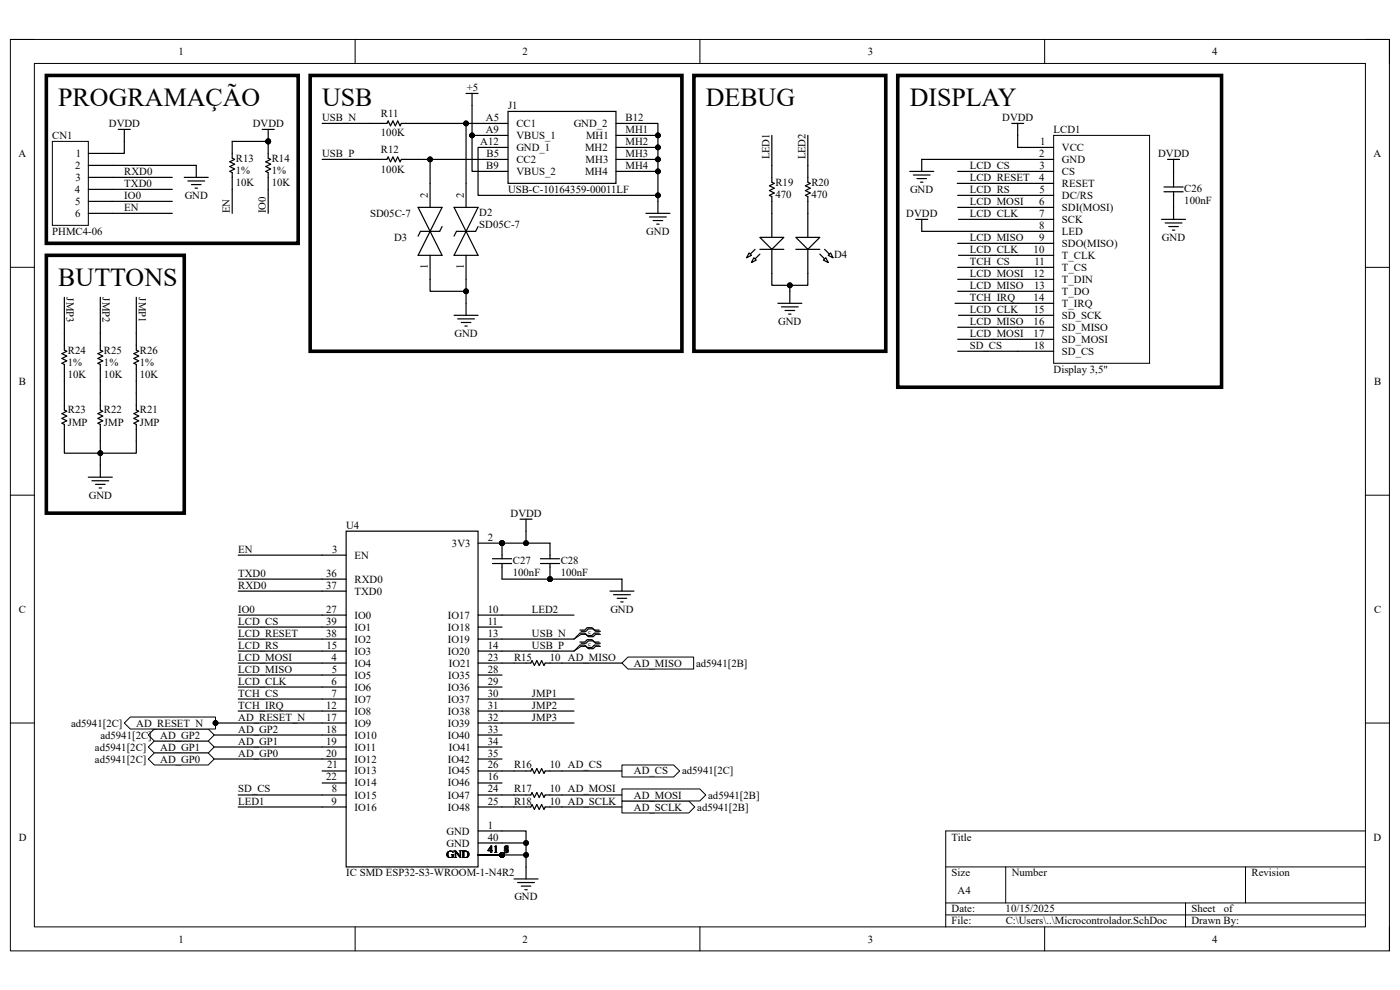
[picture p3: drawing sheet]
<svg xmlns="http://www.w3.org/2000/svg" width="297mm" height="210mm" viewBox="0 0 297 210" stroke-linecap="round" stroke-linejoin="round" font-family="sans-serif">
<path d="M2.2 8.4h292.6v193.3h-292.6z" fill="none" stroke="#000" stroke-width=".21"/>
<path d="M7.3 13.5h282.4v183.1h-282.4z" fill-rule="evenodd" fill="#fff"/>
<g fill="none" stroke="#000" stroke-width=".21">
<path d="M2.2 8.4h5.1M7.3 13.5h282.4v183.1h-282.4zM75.3 8.4v5.1M148.5 8.4v5.1M221.6 8.4v5.1M289.7 8.4h5.1v5.1M2.2 56.7h5.1M289.7 56.7h5.1M2.2 105h5.1M289.7 105.1h5.1M2.2 153.4h5.1M289.7 153.4h5.1"/>
<path d="M289.7 176.3h-89.1v20.3M75.3 196.6v5.1M148.5 196.6v5.1M200.6 183.9h89.1M200.6 191.5h89.1M200.6 194.1h89.1M213.4 183.9v7.6M221.6 196.6v5.1M251.5 191.5v5.1M264.2 183.9v7.6M294.8 196.6v5.1"/>
</g>
<path d="M39.1 37.6h5.1M39.9 38.4h3.5M40.6 39.2h2.1M41.4 39.9h.5M41.6 35.1v2.5" fill="none" stroke="#000" stroke-width=".25"/>
<path d="M11.1 30h7.6v17.8h-7.6z" fill-rule="evenodd" fill="#fff"/>
<g fill="none" stroke="#000" stroke-width=".21">
<path d="M11.1 30h7.6v17.8h-7.6z"/>
<circle cx="56.9" cy="30" r=".51"/>
<circle cx="106.5" cy="115.2" r=".51"/>
<circle cx="106.5" cy="181.4" r=".51"/>
</g>
<path d="M18.7 32.5h5.1M18.7 35.1h5.1M18.7 37.6h5.1M25.1 27.5h2.5M26.4 27.5v2.5M49.3 30v3.6l.5 .2-1 .5 1 .5-1 .5 1 .5-1 .6 .5 .2v3.6M56.9 30v3.6l.5 .2-1 .5 1 .5-1 .5 1 .5-1 .6 .5 .2v3.6M18.7 40.2h5.1M18.7 42.7h5.1M18.7 45.3h5.1" fill="none" stroke="#000" stroke-width=".25"/>
<g fill="#000">
<circle cx="56.9" cy="30" r=".51"/>
<circle cx="106.5" cy="115.2" r=".51"/>
<circle cx="106.5" cy="181.4" r=".51"/>
</g>
<path d="M73.4 112.7h28v71.2h-28z" fill-rule="evenodd" fill="#fff"/>
<g fill="none" stroke="#000" stroke-width=".25">
<path d="M55.6 27.5h2.6M56.9 27.5v2.5M68.3 117.8h5.1M73.4 112.7h28v71.2h-28zM101.4 115.2h5.1M68.3 122.9h5.1M68.3 125.4h5.1M68.3 130.5h5.1M68.3 133h5.1M68.3 135.6h5.1M68.3 138.1h5.1M101.4 130.5h5.1"/>
<path d="M101.4 133h5.1M101.4 135.6h5.1M101.4 138.1h5.1M68.3 140.7h5.1M68.3 143.2h5.1M68.3 145.7h5.1M68.3 148.3h5.1M68.3 150.8h5.1M68.3 153.4h5.1M68.3 155.9h5.1M68.3 158.5h5.1M101.4 140.7h5.1"/>
<path d="M101.4 143.2h5.1M101.4 145.7h5.1M101.4 148.3h5.1M101.4 150.8h5.1M101.4 153.4h5.1M101.4 155.9h5.1M101.4 158.5h5.1M68.3 161h5.1M68.3 163.6h5.1M68.3 166.1h5.1M68.3 168.6h5.1M68.3 171.2h5.1"/>
<path d="M101.4 161h5.1M101.4 163.6h5.1M101.4 166.1h5.1M101.4 168.6h5.1M101.4 171.2h5.1M101.4 176.3h5.1M101.4 178.8h5.1M101.4 181.4h5.1M109.1 186.5h5M109.8 187.2h3.6M110.6 188h2M111.3 188.7h.6"/>
<path d="M111.6 183.9v2.6"/>
</g>
<g fill="#000">
<circle cx="56.9" cy="30" r=".51"/>
<circle cx="106.5" cy="115.2" r=".51"/>
<circle cx="106.5" cy="181.4" r=".51"/>
</g>
<g fill="none" stroke="#000" stroke-width=".21">
<circle cx="56.9" cy="30" r=".51"/>
<circle cx="106.5" cy="115.2" r=".51"/>
<circle cx="106.5" cy="181.4" r=".51"/>
</g>
<path d="M223.5 28.7h20.4v48.4h-20.4z" fill-rule="evenodd" fill="#fff"/>
<g fill="none" stroke="#000" stroke-width=".21">
<path d="M223.5 28.7h20.4v48.4h-20.4zM123 134.3l-1.2 1.3 1.5-1M123 136.8l-1.2 1.3 1.5-1"/>
<circle cx="106.5" cy="115.2" r=".51"/>
<circle cx="116.7" cy="122.9" r=".51"/>
</g>
<g fill="none" stroke="#000" stroke-width=".25">
<path d="M98.9 19.8h2.5M100.1 19.8v2.6M78.5 26.2h3.6l.2-.5 .5 1 .6-1 .5 1 .5-1 .5 1 .2-.5h3.6M78.5 33.8h3.6l.2-.5 .5 1 .6-1 .5 1 .5-1 .5 1 .2-.5h1.1M86.2 33.8h2.5M91.2 38.9v5.1M98.9 38.9v5.1M193 36.4h5.1M193.8 37.1h3.5M194.5 37.9h2.1M195.3 38.7h.5M195.5 33.8v2.6"/>
<path d="M214.6 26.2h2.6M215.9 31.3h7.6M215.9 33.8h7.6M215.9 36.4h7.6M215.9 38.9h7.6M215.9 26.2v2.5M246.9 39.7h4.1M247.7 33.8h2.5M249 33.8v5.9M88.7 44h5.1l-5.1 10.2h5.1zM91.2 54.2v5.1M93.8 48.1l-.5 1h-4.1l-.5 1"/>
<path d="M96.3 44h5.1l-5.1 10.2h5.1zM98.9 54.2v5.1M101.4 48.1l-.5 1h-4.1l-.5 1M137 45.3h5.1M137.8 46h3.6M138.6 46.8h2M139.3 47.6h.5M139.6 42.7v2.6M194.3 46.5h2.5M195.5 46.5v2.6M215.9 41.4h7.6M215.9 44h7.6"/>
<path d="M215.9 46.5h7.6M215.9 49.1h7.6M215.9 51.6h7.6M215.9 54.2h7.6M215.9 56.7h7.6M215.9 59.3h7.6M246.4 46.5h5.1M246.9 40.7h4.1M247.2 47.3h3.6M248 48.1h2M248.7 48.8h.5M249 40.7v5.8"/>
<path d="M96.3 66.9h5.1M97.1 67.6h3.6M97.9 68.4h2M98.6 69.2h.5M98.9 64.3v2.6M215.9 61.8h7.6M215.9 64.3h7.6M215.9 66.9h7.6M215.9 69.4h7.6M215.9 72h7.6M215.9 74.5h7.6M104.5 119.5h4"/>
<path d="M104.5 118.5h4M106.5 115.2v3.3M106.5 119.5v3.4M110.3 110.1h2.6M111.6 110.1v2.6M114.6 119.5h4.1M114.6 118.5h4.1M116.7 115.2v3.3M116.7 119.5v3.4M123 133.7h1.1l.5-.5h1l.5 .5h1M123 134.3h1.1l.5 .5h1l.5-.5h1M123 136.2h1.1l.5-.5h1l.5 .5h1"/>
<path d="M123 136.8h1.1l.5 .6h1l.5-.6h1M123.3 133.9h1l.5-.5h1l.5 .5h1.1M123.3 134.6h1l.5 .5h1l.5-.5h1.1M123.3 136.5h1l.5-.5h1l.5 .5h1.1M123.3 137.1h1l.5 .5h1l.5-.5h1.1M129.4 125.4h5.1M130.2 126.2h3.5M130.9 126.9h2.1M131.7 127.7h.5M131.9 122.9v2.5"/>
</g>
<g fill="#000">
<circle cx="106.5" cy="115.2" r=".51"/>
<circle cx="116.7" cy="122.9" r=".51"/>
</g>
<path d="M9.8 16h53.5v35.6h-53.5zM65.8 16h78.9v58.5h-78.9zM190.5 16h68.7v66.1h-68.7z" fill="none" stroke="#000" stroke-width=".76"/>
<path d="M131.9 162.3h11l1.3 1.3-1.3 1.2h-11z" fill-rule="evenodd" fill="#fff"/>
<path d="M131.9 162.3h11l1.3 1.3-1.3 1.2h-11z" fill="none" stroke="#000" stroke-width=".21"/>
<path d="M109.1 140.7h3.5l.3-.6 .5 1.1 .5-1.1 .5 1.1 .5-1.1 .5 1.1 .3-.5h3.5M109.1 163.6h3.5l.3-.6 .5 1.1 .5-1.1 .5 1.1 .5-1.1 .5 1.1 .3-.5h3.5M109.1 171.2h3.5l.3-.5 .5 1 .5-1 .5 1 .5-1 .5 1 .3-.5h3.5M109.1 168.6h3.5l.3-.5 .5 1.1 .5-1.1 .5 1.1 .5-1.1 .5 1.1 .3-.6h3.5" fill="none" stroke="#000" stroke-width=".25"/>
<path d="M131.9 169.9h14.2l1.3 1.3-1.3 1.3h-14.2z" fill-rule="evenodd" fill="#fff"/>
<path d="M131.9 169.9h14.2l1.3 1.3-1.3 1.3h-14.2z" fill="none" stroke="#000" stroke-width=".21"/>
<path d="M131.9 167.4h16.6l1.2 1.2-1.2 1.3h-16.6z" fill-rule="evenodd" fill="#fff"/>
<path d="M131.9 167.4h16.6l1.2 1.2-1.2 1.3h-16.6z" fill="none" stroke="#000" stroke-width=".21"/>
<path d="M133.2 139.4h14v2.5h-14l-1.3-1.2z" fill-rule="evenodd" fill="#fff"/>
<path d="M133.2 139.4h14v2.5h-14l-1.3-1.2z" fill="none" stroke="#000" stroke-width=".21"/>
<path d="M32.7 157.2h11.5l1.3 1.3-1.3 1.2h-11.5l-1.2-1.2z" fill-rule="evenodd" fill="#fff"/>
<path d="M32.7 157.2h11.5l1.3 1.3-1.3 1.2h-11.5l-1.2-1.2z" fill="none" stroke="#000" stroke-width=".21"/>
<path d="M32.7 159.7h11.5l1.3 1.3-1.3 1.3h-11.5l-1.2-1.3z" fill-rule="evenodd" fill="#fff"/>
<path d="M32.7 159.7h11.5l1.3 1.3-1.3 1.3h-11.5l-1.2-1.3z" fill="none" stroke="#000" stroke-width=".21"/>
<path d="M31.5 155.9l1.2-1.2h11.5l1.3 1.2-1.3 1.3h-11.5z" fill-rule="evenodd" fill="#fff"/>
<path d="M31.5 155.9l1.2-1.2h11.5l1.3 1.2-1.3 1.3h-11.5z" fill="none" stroke="#000" stroke-width=".21"/>
<path d="M26.4 153.4l1.2-1.3h18.1v2.6h-18.1z" fill-rule="evenodd" fill="#fff"/>
<g fill="none" stroke="#000" stroke-width=".21">
<path d="M26.4 153.4l1.2-1.3h18.1v2.6h-18.1z"/>
<circle cx="45.7" cy="153.4" r=".51"/>
</g>
<circle cx="45.7" cy="153.4" r=".51" fill="#000"/>
<path d="M107.8 23.6h22.9v15.3h-22.9z" fill-rule="evenodd" fill="#fff"/>
<g fill="none" stroke="#000" stroke-width=".25">
<path d="M102.7 26.2h5.1M102.7 28.7h5.1M102.7 31.3h5.1M102.7 33.8h5.1M102.7 36.4h5.1M107.8 23.6h22.9v15.3h-22.9zM130.7 26.2h5.1M130.7 28.7h5.1M130.7 31.3h5.1M130.7 33.8h5.1M130.7 36.4h5.1M163.7 35.1v3.5l.6 .3-1.1 .5 1.1 .5-1.1 .5 1.1 .5-1.1 .5 .5 .3v3.6"/>
<path d="M171.4 35.1v3.5l.5 .3-1 .5 1 .5-1 .5 1 .5-1 .5 .5 .3v8.7M171.4 52.9v5.1M13.6 70.7v3.6l.6 .2-1.1 .5 1.1 .5-1.1 .5 1.1 .6-1.1 .5 .5 .2v3.6M21.3 70.7v3.6l.5 .2-1 .5 1 .5-1 .5 1 .6-1 .5 .5 .2v3.6M28.9 70.7v3.6l.5 .2-1 .5 1 .5-1 .5 1 .6-1 .5 .5 .2v3.6M165 64.3h5.1M165.8 65.1h3.5M166.5 65.9h2.1M167.3 66.6h.5M167.6 61.8v2.5M13.6 83.4l.1 3.6 .5 .2-1.1 .5 1.1 .6-1.1 .5 1.1 .5-1.1 .5 .6 .2v3.6M21.3 83.4v3.6l.5 .2-1 .5 1 .6-1 .5 1 .5-1 .5 .5 .2v3.6"/>
<path d="M21.3 98.7v2.5M28.9 83.4v3.6l.5 .2-1 .5 1 .6-1 .5 1 .5-1 .5 .5 .2v3.6M18.7 101.2h5.1M19.5 102h3.6M20.3 102.8h2M21 103.5h.5"/>
</g>
<path d="M147.2 16h40.7v58.5h-40.7zM9.8 54.2h29.3v54.7h-29.3z" fill="none" stroke="#000" stroke-width=".76"/>
<path d="M168.8 50.4h5.1l-2.5 2.5z" fill="#fff"/>
<path d="M168.8 50.4h5.1l-2.5 2.5zM173.9 53.9l1.8 1.8M174.9 52.9l1.8 1.8" fill="none" stroke="#000" stroke-width=".25"/>
<path d="M175.2 54.7l.5 1-1-.5z" fill="#fff"/>
<path d="M175.2 54.7l.5 1-1-.5z" fill="none" stroke="#000" stroke-width=".25"/>
<path d="M176.2 53.7l.5 1-1-.5z" fill="#fff"/>
<path d="M163.7 45.3v5.1M163.7 52.9v5.1M168.8 52.9h5.1M176.2 53.7l.5 1-1-.5z" fill="none" stroke="#000" stroke-width=".25"/>
<path d="M161.2 50.4h5.1l-2.6 2.5z" fill="#fff"/>
<path d="M160.2 52.9l-1.8 1.8M161.2 50.4h5.1l-2.6 2.5zM161.2 53.9l-1.8 1.8" fill="none" stroke="#000" stroke-width=".25"/>
<path d="M159.9 54.7l.5 .5-1 .5z" fill="#fff"/>
<path d="M159.9 54.7l.5 .5-1 .5z" fill="none" stroke="#000" stroke-width=".25"/>
<path d="M158.9 53.7l.5 .5-1 .5z" fill="#fff"/>
<g fill="none" stroke="#000" stroke-width=".25">
<path d="M23.8 35.1h17.8M23.8 37.6h12.7M26.4 30v2.5h-2.6M49.3 30h7.6M68.3 33.8h10.2M68.3 26.2h10.2M88.7 33.8h14M88.7 26.2h14M91.2 33.8v5.1M98.9 26.2v12.7M100.1 22.4v14h2.6M100.1 28.7h2.6"/>
<path d="M102.7 31.3h-1.3v10.1h38.2M135.8 36.4h3.8M135.8 33.8h3.8M135.8 28.7h3.8M135.8 31.3h3.8M135.8 26.2h3.8v16.5M163.7 28.7v6.4M171.4 28.7v6.4M195.5 33.8h20.4M203.1 38.9h12.8M203.2 36.4h12.7M215.9 28.7v2.6"/>
<path d="M23.8 40.2h12.7M23.8 42.7h12.7M23.8 45.3h12.7M49.3 40.2v5.1M56.9 40.2v5.1M91.2 59.3v2.5h7.7M98.9 59.3v5M158.9 53.7l.5 .5-1 .5zM161.2 52.9h5.1M163.7 58v2.5h7.7v-2.5M195.5 49.1h20.4M203.2 41.4h12.7"/>
<path d="M203.2 44h12.7M203.2 59.3h12.7M203.2 56.7h12.7M203.2 51.6h12.7M203.4 46.5h12.5M203.4 54.2h12.5M13.6 63.1v7.6M21.3 63.1v7.6M28.9 63.1v7.6M167.6 60.5v1.3M202.6 64.3h13.3M203.2 61.8h12.7"/>
<path d="M203.2 69.4h12.7M203.2 72h12.7M203.2 74.5h12.7M203.4 66.9h12.5M13.6 80.9v2.5M13.7 93.6v2.5h7.6v2.6M21.3 93.6v2.5h7.6v-2.5M21.3 80.9v2.5M28.9 80.9v2.5M50.5 117.8h17.8M106.5 115.2h10.2M111.6 112.7v2.5"/>
<path d="M50.5 122.9h17.8M50.5 125.4h17.8M50.5 138.1h17.8M50.5 130.5h17.8M50.5 133h17.8M50.5 135.6h17.8M106.5 122.9h25.4M106.5 138.1h15.3M106.5 130.5h15.3M106.5 135.6h15.3M45.5 153.4h22.8M45.5 158.5h22.8"/>
<path d="M45.5 155.9h22.8M50.5 140.7h17.8M50.5 148.3h17.8M50.5 143.2h17.8M50.5 145.7h17.8M50.5 150.8h17.8M106.5 140.7h2.6M106.5 148.3h15.3M106.5 150.8h15.3M106.5 153.4h15.3M119.2 140.7h12.7M45.5 161h22.8"/>
<path d="M50.5 168.6h17.8M50.5 171.2h17.8M106.5 168.6h2.6M106.5 163.6h2.6M106.5 171.2h2.6M106.5 176.3h5.1v7.6M106.5 178.8h5.1M119.2 168.6h12.7M119.2 163.6h12.7M119.2 171.2h12.7M106.5 181.4h5.1"/>
</g>
<g fill="#000">
<circle cx="56.9" cy="30" r=".51"/>
<circle cx="91.2" cy="33.8" r=".51"/>
<circle cx="98.9" cy="26.2" r=".51"/>
<circle cx="100.1" cy="28.7" r=".51"/>
<circle cx="139.6" cy="36.4" r=".51"/>
<circle cx="139.6" cy="33.8" r=".51"/>
<circle cx="139.6" cy="28.7" r=".51"/>
<circle cx="139.6" cy="31.3" r=".51"/>
<circle cx="139.6" cy="41.4" r=".51"/>
<circle cx="98.9" cy="61.8" r=".51"/>
<circle cx="167.6" cy="60.5" r=".51"/>
<circle cx="21.3" cy="96.1" r=".51"/>
<circle cx="106.5" cy="115.2" r=".51"/>
<circle cx="111.6" cy="115.2" r=".51"/>
<circle cx="116.7" cy="122.9" r=".51"/>
<circle cx="45.7" cy="153.4" r=".51"/>
<circle cx="111.6" cy="178.8" r=".51"/>
<circle cx="106.5" cy="181.4" r=".51"/>
<circle cx="111.6" cy="181.4" r=".51"/>
</g>
<g fill="none" stroke="#000" stroke-width=".21">
<circle cx="56.9" cy="30" r=".51"/>
<circle cx="91.2" cy="33.8" r=".51"/>
<circle cx="98.9" cy="26.2" r=".51"/>
<circle cx="100.1" cy="28.7" r=".51"/>
<circle cx="139.6" cy="36.4" r=".51"/>
<circle cx="139.6" cy="33.8" r=".51"/>
<circle cx="139.6" cy="28.7" r=".51"/>
<circle cx="139.6" cy="31.3" r=".51"/>
<circle cx="139.6" cy="41.4" r=".51"/>
<circle cx="98.9" cy="61.8" r=".51"/>
<circle cx="167.6" cy="60.5" r=".51"/>
<circle cx="21.3" cy="96.1" r=".51"/>
<circle cx="106.5" cy="115.2" r=".51"/>
<circle cx="111.6" cy="115.2" r=".51"/>
<circle cx="116.7" cy="122.9" r=".51"/>
<circle cx="45.7" cy="153.4" r=".51"/>
<circle cx="111.6" cy="178.8" r=".51"/>
<circle cx="106.5" cy="181.4" r=".51"/>
<circle cx="111.6" cy="181.4" r=".51"/>
</g>
<g font-size="5.5">
<text x="12.4" y="22.4">PROGRAMAÇÃO</text>
<text x="68.3" y="22.4">USB</text>
<text x="149.7" y="22.4">DEBUG</text>
<text x="193" y="22.4">DISPLAY</text>
<text x="12.4" y="60.6">BUTTONS</text>
</g>
<g font-size="2.3">
<text x="37.9" y="11.7">1</text>
<text x="110.9" y="11.7">2</text>
<text x="184.1" y="11.7">3</text>
<text x="257.1" y="11.7">4</text>
<text x="99" y="19.3">+5</text>
<text x="107.8" y="23.1">J1</text>
<text x="11.1" y="29.5">CN1</text>
<text x="23.1" y="26.9">DVDD</text>
<text x="53.6" y="26.9">DVDD</text>
<text x="68.3" y="25.7">USB_N</text>
<text x="80.8" y="29">100K</text>
<text x="80.8" y="24.9">R11</text>
<text x="103" y="28.2">A9</text>
<text x="103.1" y="25.7">A5</text>
<text x="109.6" y="26.9">CC1</text>
<text x="109.6" y="29.5">VBUS_1</text>
<text x="121.7" y="26.9">GND_2</text>
<text x="124.3" y="29.5">MH1</text>
<text x="132.7" y="25.7">B12</text>
<text x="132.7" y="28.2">MH1</text>
<text x="212.6" y="25.7">DVDD</text>
<text x="223.5" y="28.2">LCD1</text>
<text x="3.9" y="33.3">A</text>
<text x="15.9" y="35.9">2</text>
<text x="16.1" y="33.3">1</text>
<text x="50" y="34.3">R13</text>
<text x="57.7" y="34.3">R14</text>
<text x="68.3" y="33.3">USB_P</text>
<text x="80.8" y="32.5">R12</text>
<text x="101.9" y="30.7">A12</text>
<text x="103.2" y="35.9">B9</text>
<text x="103.2" y="33.3">B5</text>
<text x="109.6" y="32">GND_1</text>
<text x="109.6" y="34.6">CC2</text>
<text x="124.1" y="32">MH2</text>
<text x="124.2" y="34.6">MH3</text>
<text x="132.7" y="30.7">MH2</text>
<text x="132.7" y="33.3">MH3</text>
<text x="132.7" y="35.9">MH4</text>
<text x="163.2" y="33.8" transform="rotate(-90 163.2 33.8)">LED1</text>
<text x="170.9" y="33.8" transform="rotate(-90 170.9 33.8)">LED2</text>
<text x="205.7" y="35.9">LCD_CS</text>
<text x="220.4" y="33.3">2</text>
<text x="220.5" y="35.9">3</text>
<text x="220.6" y="30.7">1</text>
<text x="225.3" y="32">VCC</text>
<text x="225.3" y="34.6">GND</text>
<text x="245.7" y="33.3">DVDD</text>
<text x="291.4" y="33.3">A</text>
<text x="15.9" y="40.9">4</text>
<text x="16" y="38.4">3</text>
<text x="26.4" y="37.1">RXD0</text>
<text x="26.4" y="39.7">TXD0</text>
<text x="50" y="36.9">1%</text>
<text x="50" y="39.4">10K</text>
<text x="57.7" y="36.9">1%</text>
<text x="57.7" y="39.4">10K</text>
<text x="80.8" y="36.6">100K</text>
<text x="90.8" y="42" transform="rotate(-90 90.8 42)">2</text>
<text x="98.4" y="42" transform="rotate(-90 98.4 42)">2</text>
<text x="107.8" y="40.9">USB-C-10164359-00011LF</text>
<text x="109.6" y="37.1">VBUS_2</text>
<text x="124.1" y="37.1">MH4</text>
<text x="164.5" y="42">470</text>
<text x="164.5" y="39.4">R19</text>
<text x="172.1" y="42">470</text>
<text x="172.1" y="39.4">R20</text>
<text x="193.1" y="40.9">GND</text>
<text x="205.7" y="38.4">LCD_RESET</text>
<text x="205.7" y="40.9">LCD_RS</text>
<text x="220.4" y="38.4">4</text>
<text x="220.5" y="40.9">5</text>
<text x="225.3" y="37.1">CS</text>
<text x="225.3" y="39.7">RESET</text>
<text x="251.2" y="40.7">C26</text>
<text x="15.9" y="46">6</text>
<text x="16" y="43.5">5</text>
<text x="26.4" y="42.2">IO0</text>
<text x="26.4" y="44.7">EN</text>
<text x="39.2" y="42.2">GND</text>
<text x="48.8" y="45.3" transform="rotate(-90 48.8 45.3)">EN</text>
<text x="56.4" y="45.3" transform="rotate(-90 56.4 45.3)">IO0</text>
<text x="78.5" y="46">SD05C-7</text>
<text x="101.7" y="45.8">D2</text>
<text x="192.3" y="46">DVDD</text>
<text x="205.7" y="43.5">LCD_MOSI</text>
<text x="205.7" y="46">LCD_CLK</text>
<text x="220.4" y="43.5">6</text>
<text x="220.4" y="46">7</text>
<text x="225.3" y="42.2">DC/RS</text>
<text x="225.3" y="44.7">SDI(MOSI)</text>
<text x="225.3" y="47.3">SCK</text>
<text x="251.2" y="43.2">100nF</text>
<text x="11.1" y="49.8">PHMC4-06</text>
<text x="83.6" y="51.1">D3</text>
<text x="101.7" y="48.3">SD05C-7</text>
<text x="137.1" y="49.8">GND</text>
<text x="205.7" y="51.1">LCD_MISO</text>
<text x="205.7" y="53.6">LCD_CLK</text>
<text x="219.3" y="53.6">10</text>
<text x="220.4" y="51.1">9</text>
<text x="220.5" y="48.6">8</text>
<text x="225.3" y="49.8">LED</text>
<text x="225.3" y="52.4">SDO(MISO)</text>
<text x="246.5" y="51.1">GND</text>
<text x="90.8" y="57.1" transform="rotate(-90 90.8 57.1)">1</text>
<text x="98.4" y="57.1" transform="rotate(-90 98.4 57.1)">1</text>
<text x="177" y="54.7">D4</text>
<text x="205.7" y="56.2">TCH_CS</text>
<text x="205.7" y="58.7">LCD_MOSI</text>
<text x="219.3" y="58.7">12</text>
<text x="219.5" y="56.2">11</text>
<text x="225.3" y="54.9">T_CLK</text>
<text x="225.3" y="57.4">T_CS</text>
<text x="225.3" y="60">T_DIN</text>
<text x="14.1" y="63.1" transform="rotate(90 14.1 63.1)">JMP3</text>
<text x="21.8" y="63.1" transform="rotate(90 21.8 63.1)">JMP2</text>
<text x="29.4" y="63.1" transform="rotate(90 29.4 63.1)">JMP1</text>
<text x="205.7" y="61.3">LCD_MISO</text>
<text x="205.7" y="63.8">TCH_IRQ</text>
<text x="219.3" y="63.8">14</text>
<text x="219.4" y="61.3">13</text>
<text x="225.3" y="62.6">T_DO</text>
<text x="225.3" y="65.1">T_IRQ</text>
<text x="96.4" y="71.5">GND</text>
<text x="165.1" y="68.9">GND</text>
<text x="205.7" y="66.4">LCD_CLK</text>
<text x="205.7" y="68.9">LCD_MISO</text>
<text x="205.7" y="71.5">LCD_MOSI</text>
<text x="219.3" y="68.9">16</text>
<text x="219.3" y="71.5">17</text>
<text x="219.3" y="66.4">15</text>
<text x="225.3" y="67.6">SD_SCK</text>
<text x="225.3" y="70.2">SD_MISO</text>
<text x="14.4" y="77.6">1%</text>
<text x="14.4" y="75">R24</text>
<text x="22.1" y="77.6">1%</text>
<text x="22.1" y="75">R25</text>
<text x="29.7" y="77.6">1%</text>
<text x="29.7" y="75">R26</text>
<text x="205.7" y="74">SD_CS</text>
<text x="219.3" y="74">18</text>
<text x="225.3" y="72.7">SD_MOSI</text>
<text x="225.3" y="75.3">SD_CS</text>
<text x="4" y="81.6">B</text>
<text x="14.4" y="80.1">10K</text>
<text x="22.1" y="80.1">10K</text>
<text x="29.7" y="80.1">10K</text>
<text x="223.5" y="79.1">Display 3,5&quot;</text>
<text x="291.5" y="81.6">B</text>
<text x="14.4" y="87.7">R23</text>
<text x="22.1" y="87.7">R22</text>
<text x="29.7" y="87.7">R21</text>
<text x="14.4" y="90.3">JMP</text>
<text x="22.1" y="90.3">JMP</text>
<text x="29.7" y="90.3">JMP</text>
<text x="18.8" y="105.8">GND</text>
<text x="73.4" y="112.1">U4</text>
<text x="108.3" y="109.6">DVDD</text>
<text x="50.5" y="117.3">EN</text>
<text x="70.4" y="117.3">3</text>
<text x="75.2" y="118.5">EN</text>
<text x="95.9" y="116">3V3</text>
<text x="103.5" y="114.7">2</text>
<text x="108.8" y="119.5">C27</text>
<text x="119" y="119.5">C28</text>
<text x="50.5" y="122.3">TXD0</text>
<text x="50.5" y="124.9">RXD0</text>
<text x="69.2" y="122.3">36</text>
<text x="69.2" y="124.9">37</text>
<text x="75.2" y="123.6">RXD0</text>
<text x="108.8" y="122.1">100nF</text>
<text x="119" y="122.1">100nF</text>
<text x="4" y="130">C</text>
<text x="50.5" y="130">IO0</text>
<text x="69.2" y="130">27</text>
<text x="75.2" y="126.2">TXD0</text>
<text x="75.2" y="131.2">IO0</text>
<text x="95" y="131.2">IO17</text>
<text x="103.5" y="130">10</text>
<text x="112.9" y="130">LED2</text>
<text x="129.5" y="130">GND</text>
<text x="291.5" y="130">C</text>
<text x="50.5" y="132.5">LCD_CS</text>
<text x="50.5" y="135">LCD_RESET</text>
<text x="50.5" y="137.6">LCD_RS</text>
<text x="69.2" y="132.5">39</text>
<text x="69.2" y="135">38</text>
<text x="69.3" y="137.6">15</text>
<text x="75.2" y="133.8">IO1</text>
<text x="75.2" y="136.3">IO2</text>
<text x="95" y="136.3">IO19</text>
<text x="95" y="133.8">IO18</text>
<text x="103.5" y="132.5">11</text>
<text x="103.5" y="135">13</text>
<text x="103.5" y="137.6">14</text>
<text x="112.9" y="135">USB_N</text>
<text x="112.9" y="137.6">USB_P</text>
<text x="50.5" y="140.1">LCD_MOSI</text>
<text x="50.5" y="142.7">LCD_MISO</text>
<text x="70.3" y="140.1">4</text>
<text x="70.4" y="142.7">5</text>
<text x="75.2" y="138.9">IO3</text>
<text x="75.2" y="141.4">IO4</text>
<text x="75.2" y="144">IO5</text>
<text x="95" y="138.9">IO20</text>
<text x="95.1" y="144">IO35</text>
<text x="95.2" y="141.4">IO21</text>
<text x="103.5" y="140.1">23</text>
<text x="103.5" y="142.7">28</text>
<text x="109.1" y="140.1">R15</text>
<text x="116.7" y="140.1">10 AD_MISO</text>
<text x="134.5" y="141.4">AD_MISO</text>
<text x="147.7" y="141.4">ad5941[2B]</text>
<text x="50.5" y="147.8">TCH_CS</text>
<text x="50.5" y="145.2">LCD_CLK</text>
<text x="70.4" y="145.2">6</text>
<text x="70.4" y="147.8">7</text>
<text x="75.2" y="146.5">IO6</text>
<text x="75.2" y="149.1">IO7</text>
<text x="95" y="146.5">IO36</text>
<text x="95" y="149.1">IO37</text>
<text x="103.5" y="145.2">29</text>
<text x="103.5" y="147.8">30</text>
<text x="112.9" y="147.8">JMP1</text>
<text x="15.1" y="154.1">ad5941[2C]</text>
<text x="28.9" y="154.1">AD_RESET_N</text>
<text x="50.5" y="150.3">TCH_IRQ</text>
<text x="50.5" y="155.4">AD_GP2</text>
<text x="50.5" y="152.9">AD_RESET_N</text>
<text x="69.2" y="150.3">12</text>
<text x="69.2" y="152.9">17</text>
<text x="69.2" y="155.4">18</text>
<text x="75.2" y="151.6">IO8</text>
<text x="75.2" y="154.1">IO9</text>
<text x="95" y="154.1">IO39</text>
<text x="95" y="151.6">IO38</text>
<text x="103.5" y="150.3">31</text>
<text x="103.5" y="152.9">32</text>
<text x="103.5" y="155.4">33</text>
<text x="112.9" y="150.3">JMP2</text>
<text x="112.9" y="152.9">JMP3</text>
<text x="20.2" y="159.2">ad5941[2C]</text>
<text x="20.2" y="161.8">ad5941[2C]</text>
<text x="21.3" y="156.7">ad5941[2C]</text>
<text x="34" y="159.2">AD_GP1</text>
<text x="34" y="161.8">AD_GP0</text>
<text x="34" y="156.7">AD_GP2</text>
<text x="50.5" y="160.5">AD_GP0</text>
<text x="50.5" y="157.9">AD_GP1</text>
<text x="69.2" y="160.5">20</text>
<text x="69.2" y="157.9">19</text>
<text x="75.2" y="156.7">IO10</text>
<text x="75.2" y="159.2">IO11</text>
<text x="75.2" y="161.8">IO12</text>
<text x="95" y="156.7">IO40</text>
<text x="95" y="161.8">IO42</text>
<text x="95.2" y="159.2">IO41</text>
<text x="103.5" y="157.9">34</text>
<text x="103.5" y="160.5">35</text>
<text x="69.2" y="165.6">22</text>
<text x="69.4" y="163">21</text>
<text x="75.2" y="164.3">IO13</text>
<text x="75.2" y="166.8">IO14</text>
<text x="95" y="166.8">IO46</text>
<text x="95.1" y="164.3">IO45</text>
<text x="103.5" y="163">26</text>
<text x="103.5" y="165.6">16</text>
<text x="109.1" y="163">R16</text>
<text x="116.7" y="163">10 AD_CS</text>
<text x="134.5" y="164.3">AD_CS</text>
<text x="144.7" y="164.3">ad5941[2C]</text>
<text x="50.5" y="168.1">SD_CS</text>
<text x="50.5" y="170.7">LED1</text>
<text x="70.4" y="170.7">9</text>
<text x="70.4" y="168.1">8</text>
<text x="75.2" y="169.4">IO15</text>
<text x="75.2" y="172">IO16</text>
<text x="95" y="169.4">IO47</text>
<text x="95" y="172">IO48</text>
<text x="103.5" y="168.1">24</text>
<text x="103.5" y="170.7">25</text>
<text x="109.1" y="170.7">R18</text>
<text x="109.1" y="168.1">R17</text>
<text x="116.7" y="170.7">10 AD_SCLK</text>
<text x="116.7" y="168.1">10 AD_MOSI</text>
<text x="134.5" y="172">AD_SCLK</text>
<text x="134.5" y="169.4">AD_MOSI</text>
<text x="147.9" y="172">ad5941[2B]</text>
<text x="150.2" y="169.4">ad5941[2B]</text>
<text x="4" y="178.3">D</text>
<text x="94.7" y="177">GND</text>
<text x="94.7" y="179.6">GND</text>
<text x="103.5" y="175.8">1</text>
<text x="103.5" y="178.3">40</text>
<text x="201.9" y="178.3">Title</text>
<text x="291.4" y="178.3">D</text>
<text x="73.4" y="185.9">IC SMD ESP32-S3-WROOM-1-N4R2</text>
<text x="94.7" y="182.1">GND</text>
<text x="103.5" y="180.8">41_1</text>
<text x="103.5" y="180.8">41_5</text>
<text x="103.5" y="180.8">41_9</text>
<text x="106.9" y="180.8">2</text>
<text x="106.9" y="180.8">3</text>
<text x="106.9" y="180.8">4</text>
<text x="106.9" y="180.8">6</text>
<text x="106.9" y="180.8">7</text>
<text x="106.9" y="180.8">8</text>
<text x="201.9" y="185.9">Size</text>
<text x="214.6" y="185.9">Number</text>
<text x="265.5" y="185.9">Revision</text>
<text x="109.1" y="191">GND</text>
<text x="203.2" y="189.7">A4</text>
<text x="201.9" y="193.5">Date:</text>
<text x="201.9" y="196.1">File:</text>
<text x="213.3" y="193.5">10/15/2025</text>
<text x="213.4" y="196.1">C:\Users\..\Microcontrolador.SchDoc</text>
<text x="252.8" y="196.1">Drawn By:</text>
<text x="252.8" y="193.5">Sheet</text>
<text x="259.6" y="193.5">of</text>
<text x="37.9" y="199.9">1</text>
<text x="110.9" y="199.9">2</text>
<text x="184.1" y="199.9">3</text>
<text x="257.1" y="199.9">4</text>
</g>
<g font-size="1.4">
<text x="124.8" y="134.5">c</text>
<text x="124.8" y="137">c</text>
</g>
</svg>
